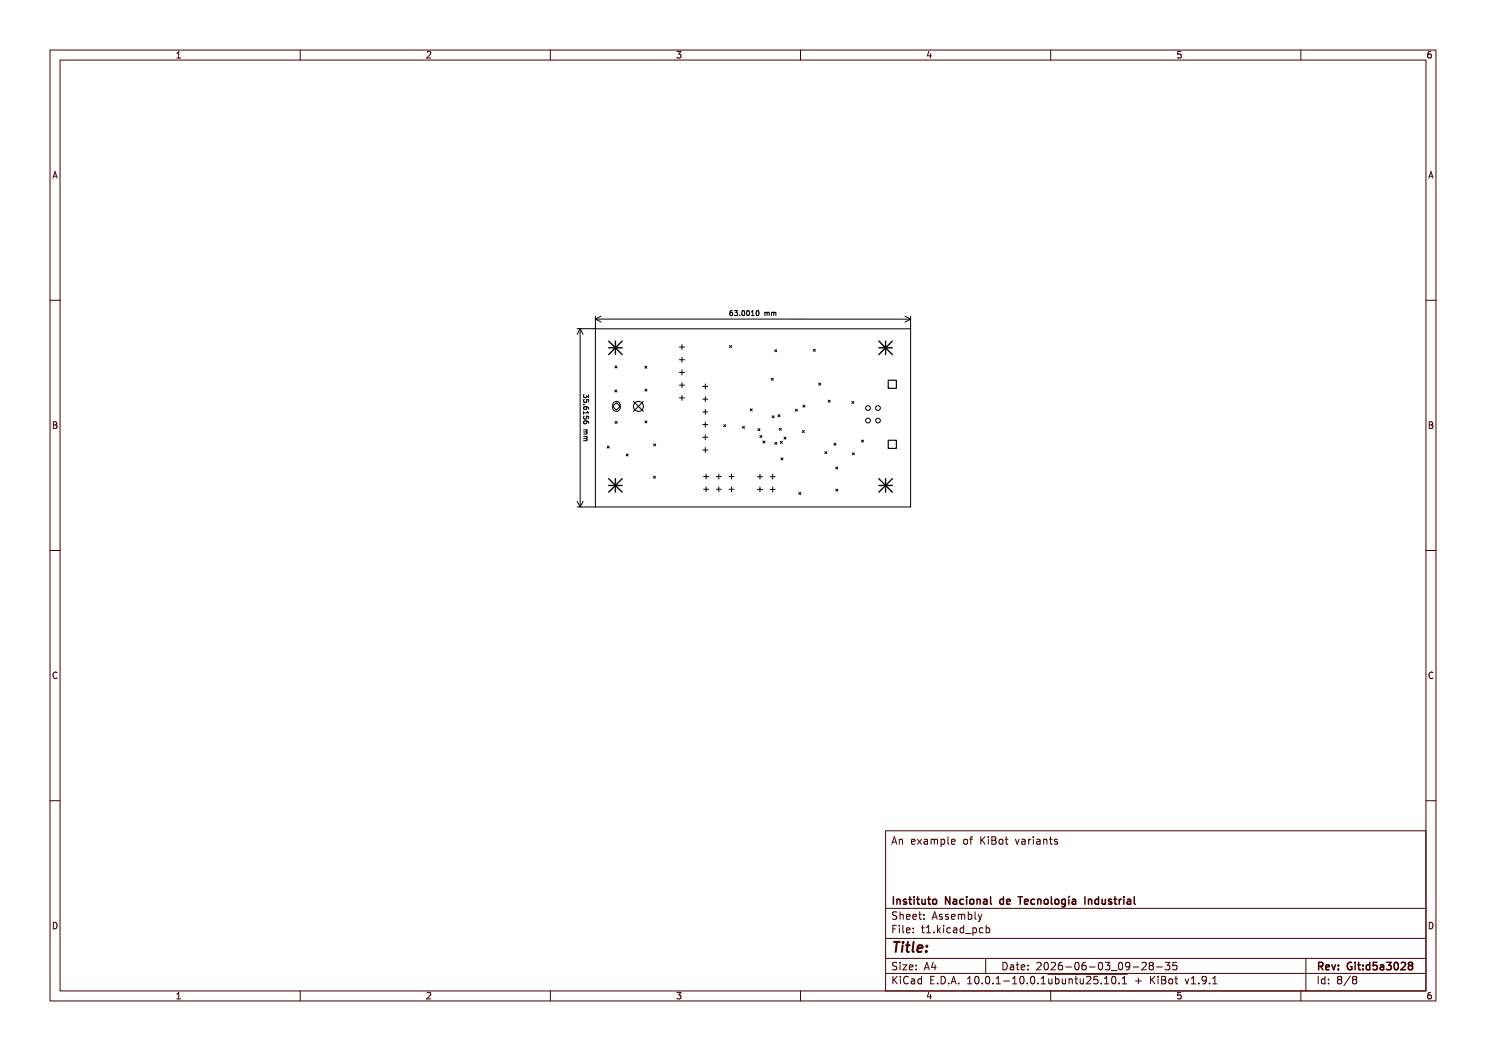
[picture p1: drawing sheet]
<svg xmlns="http://www.w3.org/2000/svg" width="297mm" height="210mm" viewBox="0 0 297 210" stroke-linecap="round" stroke-linejoin="round" font-family="sans-serif">
<g fill="none" stroke="#000" stroke-width=".27">
<path d="M121.7 69.5h2.6M121.7 68.1l2.6 2.8M123 68.1v2.8M124.3 68.1l-2.6 2.8M175.7 69.5h2.6M175.7 68.1l2.6 2.8M177 68.1v2.8M178.3 68.1l-2.6 2.8M121.7 97h2.6M121.7 95.6l2.6 2.8M123 95.6v2.8M124.3 95.6l-2.6 2.8"/>
<path d="M175.7 97h2.6M175.7 95.6l2.6 2.8M177 95.6v2.8M178.3 95.6l-2.6 2.8"/>
</g>
<g fill="none" stroke="#000" stroke-width=".2">
<path d="M115.4 65.7h66.6M115.9 65.7l.1 35.6M115.9 65.7l.6 1.1M115.9 65.7l-.5 1.1M116.7 78.8l-.1 .5 .2 .1h.4l.1-.3 .3 .3v-.6M116.7 79.8v.5h.5v-.5l.4 .1v.4M119 63.2v38.1M119 63.8h63M119 63.8l1.1 .5M120.1 63.2l-1.1 .6M122.9 77.9l.4 .4M122.9 73.1l.4 .4"/>
<path d="M123.3 77.9l-.4 .4M123.3 73.1l-.4 .4M128.9 73.2l.4 .4M128.9 77.8l.4 .4M129.3 73.2l-.4 .4M129.3 77.8l-.4 .4M135.8 79.5h1M135.8 77h1M135.8 74.4h1M135.8 71.9h1M135.8 69.3h1M136.3 68.8v1"/>
<path d="M136.3 71.4v1M136.3 73.9v1M136.3 76.5v1M136.3 79v1M140.5 79.8h1M140.5 77.2h1M141 76.7v1M141 79.3v1M145.8 69l.4 .4M146.2 69l-.4 .4M146.4 62.1l-.5 .2v.6l.2 .2 .3-.1v-.5l-.3-.1-.2 .2M146.8 62.1h.6l-.3 .3 .3 .1v.5h-.6"/>
<path d="M147.8 63v.1M148.4 62.2l.1-.1a.49 .49 0 0 1 .4 .5 .49 .49 0 0 1-.5 .4l-.1-.3zM149.4 62.1h.1a.49 .49 0 0 1 .3 .5 .49 .49 0 0 1-.4 .4l-.2-.3zM150.2 63.1h.5M150.2 62.4l.3-.3v1M151.3 62.1h.1a.49 .49 0 0 1 .3 .5 .49 .49 0 0 1-.4 .4l-.2-.3zM152.9 62.4v.7M152.9 62.5l.3-.1 .1 .1M153.3 62.5l.2-.1h.2v.7M153.3 62.5v.6M154.2 75.6l.4 .4M154.2 62.5l.3-.1 .1 .1"/>
<path d="M154.2 62.4v.7M154.6 75.6l-.4 .4M154.6 62.5l.2-.1h.2l.1 .7M154.6 62.5v.6M154.8 69.9l.4 .4M155.2 69.9l-.4 .4M162.6 69.8l.4 .4M163 69.8l-.4 .4M163.6 76.6l.4 .4M164 76.6l-.4 .4M165.5 80l.4 .4M165.9 80l-.4 .4"/>
<path d="M180.9 63.2l1.1 .6M182 63.2v38.1h-66.6M182 63.8l-1.1 .6M116.6 82.2v.6M116.6 80.8h.1M116.6 85.9h.7M116.6 86.3h.6M116.6 87.2h.7M116.6 87.6h.6M116.7 83.2v.5l.5-.1v-.4h.4v.5M117.1 81.3l.2 .1-.1 .3-.5 .1-.1-.4 .2-.1h.6l.2 .4M117.1 84.1l.2 .2-.1 .3h-.5l-.1-.3 .2-.2 .6 .1 .2 .4"/>
<path d="M117.2 86.3l.1 .1v.3h-.7M117.2 87.6l.1 .2v.2l-.7 .1M117.2 85.9l.1 .3-.1 .1M117.2 87.2l.1 .3-.1 .1M117.4 82.2l.2 .3h-1M121.4 89.1l.4 .4M121.8 89.1l-.4 .4M122.4 81.2l.8-.8 .8 .8-.8 .8zM122.7 80.4a.75 .75 0 0 1 .8-.1 .75 .75 0 0 1 .5 .7 .92 .92 0 0 1-.8 1.2 1.04 1.04 0 0 1-.8-.7 1.04 1.04 0 0 1 .3-1.1zM122.9 84.2l.4 .4M123.3 84.2l-.4 .4M125.1 90.7l.4 .4"/>
<path d="M125.5 90.7l-.4 .4M126.6 80.2l2 2M128.6 80.2l-2 2M128.9 84.1l.4 .4M129.3 84.1l-.4 .4M130.6 95.2l.4 .4M130.6 88.7l.4 .4M131 95.2l-.4 .4M131 88.7l-.4 .4M140.5 89.9h1M140.5 87.4h1M140.5 84.8h1"/>
<path d="M140.5 82.3h1M140.6 97.8h1M140.6 95.2h1M141 81.8v1M141 84.3v1M141 86.9v1M141 89.4v1M141.1 94.7v1M141.1 97.3v1M143.2 97.8h1M143.2 95.2h1M143.7 94.7v1"/>
<path d="M143.7 97.3v1M144.6 84.9l.4 .4M145 84.9l-.4 .4M145.7 97.8h1M145.7 95.2h1M146.2 94.7v1M146.2 97.3v1M148.4 85.2l.4 .4M148.8 85.2l-.4 .4M149.9 81.7l.4 .4M150.3 81.7l-.4 .4M151.4 97.8h1"/>
<path d="M151.4 95.2h1M151.5 85.7l.4 .4M151.9 87l.4 .4M151.9 85.7l-.4 .4M151.9 94.7v1.1M151.9 97.3v1M152.3 87l-.4 .4M152.5 88.1l.4 .4M152.9 88.1l-.4 .4M153.9 97.8h1M153.9 95.2h1M154.3 83.1l.4 .4"/>
<path d="M154.4 94.7v1.1M154.4 97.3v1M154.7 83.1l-.4 .4M154.9 88.4l.4 .4M155.3 88.4l-.4 .4M155.5 82.9l.4 .4M155.8 85.6l.4 .4M155.9 82.9l-.4 .4M156 88.2l.4 .4M156.1 91.5l.4 .4M156.2 85.6l-.4 .4M156.4 88.2l-.4 .4"/>
<path d="M156.5 91.5l-.4 .4M156.7 87.4l.4 .4M157.1 87.4l-.4 .4M159 81.8l.4 .4M159.4 81.8l-.4 .4M159.6 98.4l.4 .4M160 98.4l-.4 .4M160.4 86l.4 .4M160.5 81l.4 .4M160.8 86l-.4 .4M160.9 81l-.4 .4M164.8 90.2l.4 .4"/>
<path d="M165.2 90.2l-.4 .4M166.7 88.6l.4 .4M167 93.3l.4 .4M167.1 97.7l.4 .4M167.1 88.6l-.4 .4M167.4 93.3l-.4 .4M167.5 97.7l-.4 .4M170.3 80.2l.4 .4M170.4 90.5l.4 .4M170.7 80.2l-.4 .4M170.8 90.5l-.4 .4M172.2 87.9l.4 .4"/>
<path d="M172.6 87.9l-.4 .4M115.4 100.2l.6 1.1M116.5 100.2l-.5 1.1"/>
<circle cx="127.6" cy="81.2" r="1"/>
<circle cx="173.5" cy="84" r=".47"/>
<circle cx="173.5" cy="81.5" r=".47"/>
<circle cx="175.5" cy="84" r=".48"/>
<circle cx="175.5" cy="81.5" r=".48"/>
</g>
<path d="M177.5 76h1.7v1.6h-1.7zM177.5 88h1.7v1.6h-1.7z" fill="none" stroke="#000" stroke-width=".23"/>
<g fill="none" stroke="#480000" stroke-width=".2">
<path d="M10 10h277v190h-277zM12 12h273v186h-273zM35.3 11.6h.8M35.3 10.7l.4-.4v1.3M60 10v2M85.3 10.4l.5-.1 .3 .4-.8 .9h.8M110 10v2M135.3 10.3h.8l-.4 .5 .3 .1v.6l-.2 .1-.5-.1M160 10v2M185.7 10.2l-.4 1h.9M186 10.7v.9M210 10v2"/>
<path d="M236 10.3h-.6l-.1 .6 .2-.1 .5 .1 .1 .1-.1 .5-.2 .1-.5-.1M260 10v2M286 10.3l-.4 .1-.2 .2-.1 .7 .3 .3 .4-.1 .1-.5-.1-.1-.4-.1-.3 .2M10.6 35.6l.4-1.3 .4 1.3M10.7 35.2h.6M285.6 35.6l.4-1.3 .4 1.3M285.7 35.2h.6M10 60h2M285 60h2M10.7 84.3h.4l.2 .2-.2 .4 .2 .1 .1 .3-.2 .3h-.5zM10.7 84.9h.4M285.7 84.3h.4l.2 .2-.2 .4 .2 .1 .1 .3-.2 .3h-.5z"/>
<path d="M285.7 84.9h.4M10 110h2M285 110h2M11.4 134.4a.62 .62 0 0 0-.9 .5 .62 .62 0 0 0 .7 .7l.2-.1M286.4 134.4a.62 .62 0 0 0-.9 .5 .62 .62 0 0 0 .7 .7l.2-.1M10 160h2M285 160h2M177 166h108v32h-108zM178.2 168.7l.5-1.5 .5 1.5M178.4 168.3h.7M179.7 167.7v1M179.7 167.8l.3-.1 .3 .1 .1 .9"/>
<path d="M182.2 168.2l.7-.1-.1-.3-.4-.1-.2 .2v.7h.6M183.4 167.7l.8 1M184.2 167.7l-.8 1M184.7 167.8h.6l.1 .9M185.4 168.1h-.5l-.2 .2 .2 .4 .5-.1M186.1 167.8l.4-.1 .2 .2M186.1 167.7v1M186.7 167.9l.3-.2 .3 .1 .1 .9M186.7 167.9v.8M188.1 167.7v1.5M188.1 167.8l.4-.1 .3 .3-.1 .6h-.6M189.5 167.2v1.3l.2 .2"/>
<path d="M190.2 168.2l.7-.1-.1-.3-.4-.1-.2 .2v.7h.6M192.7 167.8l.4-.1 .3 .3v.4l-.3 .3-.4-.1-.1-.2zM193.8 167.7h.6M194.4 167.2l-.4 .2v1.3M196 167.2v1.5M196.2 167.8l.7 .9M196.9 167.2l-.9 .9M197.5 167.2v.1M197.5 167.7v1M198.2 167.2l.8 .1v.3l-.3 .3a.4 .4 0 0 1 .4 .4 .4 .4 0 0 1-.3 .4h-.6zM198.2 167.9h.5M199.7 167.8l.3-.1 .4 .1 .1 .6-.2 .2-.3 .1-.3-.1z"/>
<path d="M200.9 167.7h.6M201.1 167.2v1.3l.4 .2M203 167.7l.3 1 .4-1M204.2 167.8h.6l.1 .9M204.9 168.1h-.5l-.2 .2 .2 .4 .5-.1M205.6 167.7v1M206 167.7l-.4 .3M206.5 167.2v.1M206.5 167.7v1M207.2 167.8h.6l.1 .9M207.9 168.1h-.5l-.2 .2 .2 .4 .5-.1M208.6 167.8l.2-.1 .4 .1v.9"/>
<path d="M208.6 167.7v1M209.7 167.7h.6M210 167.2v1.3l.3 .2M211.3 167.8l-.3-.1-.3 .2 .1 .2 .5 .2v.3h-.6M10.7 184.3a.66 .66 0 0 1 .7 .6 .66 .66 0 0 1-.7 .7zM35.3 198.7l.4-.4v1.3M35.3 199.6h.8M60 198v2M85.3 198.4l.5-.1 .3 .4-.8 .9h.8M110 198v2M135.3 198.3h.8l-.4 .5 .3 .1v.6l-.2 .1-.5-.1M160 198v2"/>
<path d="M177 194.5h108M177 191.5h108M177 187.5h108M177 181.5h108M178.5 195.1v1.5M178.5 185.6h.5M178.7 195.7l.6 .9M179.2 184.9h-.7v1.5M179.2 192.4l-.5-.1-.2 .1v.5l.6 .3 .1 .3-.2 .3-.6-.1M179.2 182.3l-.5-.1-.2 .1v.5l.6 .3 .1 .3-.2 .3-.6-.1M179.3 195.1l-.8 .9M179.7 184.9v.1"/>
<path d="M179.7 185.4v1M179.9 182.2v1.5M179.9 192.3v.1M179.9 192.8v1M179.9 182.8l.2-.1 .4 .1v.9M180 195.1v.1M180 195.6v1M180.5 192.8h.7l-.7 1h.7M180.5 184.9v1.3l.2 .2M181.2 185.9l.7-.2-.1-.2-.4-.1-.2 .2v.7h.6M181.2 183.2l.7-.1-.1-.3-.4-.1-.2 .2v.7h.6M181.5 195.2a.71 .71 0 0 0-1 .5 .71 .71 0 0 0 .7 .9l.3-.1"/>
<path d="M181.7 193.3l.8-.1-.1-.3-.4-.1-.3 .2 .1 .7h.6M182.2 195.7h.5l.1 .9M182.5 183.2l.7-.1-.1-.3-.4-.1-.2 .2v.7h.6M182.5 186.3v.1M182.5 185.5v.1M182.8 196h-.5l-.2 .2 .2 .4 .5-.1M183.1 193.7v.1M183.1 192.9v.1M183.6 182.7h.6M183.8 182.2v1.3l.4 .2M184.2 195.7l-.5-.1-.2 .3 .1 .6h.6M184.2 195.1v1.5"/>
<path d="M184.2 185.4h.5M184.4 184.9v1.3l.3 .2M184.7 183.6v.1M184.7 182.8v.1M184.7 193.8l.5-1.5 .5 1.5M184.9 193.4h.7M185.2 186.4h.8M185.2 185.3l.4-.4v1.5M185.7 198.2l-.4 1h.9M186 198.7v.9M186 195.8h.5M186.3 183.7l.5-1.5 .5 1.5"/>
<path d="M186.5 183.3h.7M186.5 192.2l-.3 1.1h.9M186.7 186.3v.1M186.7 195.1h-.7v1.5h.7M186.9 192.8v1M187.4 196.5v.1M187.4 184.9v1.5M187.5 185.8l.5 .6M188 185.4l-.6 .6M188.1 195.1a.76 .76 0 0 1 .9 .7 .76 .76 0 0 1-.9 .8zM188.3 182.8l-.3-.1-.3 .2 .1 .2 .5 .2v.3h-.6M188.6 184.9v.1"/>
<path d="M188.6 185.4v1M189.5 182.8l-.3-.1-.2 .2v.2l.5 .2v.3h-.5M189.6 196.5v.1M190 185.5l-.5-.1-.3 .3 .2 .6h.6M190.1 196.6l.5-1.5 .5 1.5M190.2 183.2l.7-.1-.1-.3-.4-.1-.2 .2v.7h.6M190.2 196.2h.8M190.6 185.5h.6v.9M191.2 185.7l-.5 .1-.2 .2 .2 .4 .5-.1M191.5 182.8l.5-.1 .2 .2M191.5 182.7v1M191.6 196.5v.1"/>
<path d="M192.2 182.9l.2-.2 .3 .1 .1 .9M192.2 182.9v.8M192.6 185.5l-.4-.1-.3 .3 .1 .6h.6M192.6 184.9v1.5M193 186.5h1.1M193.4 196.6h.8M193.4 195.5l.4-.4v1.5M193.5 182.8l.5-.1 .2 .3-.1 .6h-.6M193.5 182.2v1.5M194.5 185.5l.4-.1 .3 .3-.2 .6h-.5M194.5 185.4v1.5M194.9 182.2v1.3l.2 .2"/>
<path d="M195 195.2l.2-.1a.8 .8 0 0 1 .5 .7 .8 .8 0 0 1-.5 .8l-.2-.1-.2-.5zM195.5 182.7l.4 1M195.9 183.7l-.4 .5M196.2 182.7l-.3 1M196.3 196.5v.1M196.5 185.5l-.5-.1-.3 .3 .2 .6h.6M197 191.5v3M197.1 185.5l.4-.1 .3 .3-.1 .6h-.6M197.1 195.2l.2-.1a.8 .8 0 0 1 .5 .7 .8 .8 0 0 1-.5 .8l-.2-.1-.1-.5zM197.1 184.9v1.5M198.5 196.5v.1M199.1 195.5l.4-.4v1.5"/>
<path d="M199.1 196.6h.9M200.5 192.3a.76 .76 0 0 1 .8 .7 .76 .76 0 0 1-.8 .8zM200.6 196h1.1M202 192.9h.5l.1 .9M202.4 196.6h.8M202.4 195.5l.4-.4v1.5M202.6 193.2h-.5l-.2 .2 .2 .4 .5-.1M203.1 192.8h.6M203.3 192.3v1.3l.4 .2M204 195.2l.2-.1a.8 .8 0 0 1 .5 .7 .8 .8 0 0 1-.5 .8l-.2-.1-.2-.5zM204.1 193.3l.7-.1-.1-.3-.4-.1-.2 .2 .1 .7h.5M205.3 196.5v.1"/>
<path d="M205.5 193.7v.1M205.5 192.9v.1M206.1 195.2l.2-.1a.8 .8 0 0 1 .5 .7 .8 .8 0 0 1-.5 .8l-.2-.1-.1-.5zM207.2 192.4l.6-.1 .3 .4-.9 1.1h.9M207.5 196.5v.1M208.1 196.6h.9M208.1 195.5l.4-.4v1.5M208.9 192.4l.1-.1a.8 .8 0 0 1 .5 .7 .8 .8 0 0 1-.5 .8 1 1 0 0 1-.1-1.4zM209.4 194.7h15.9M209.6 195.6l.1 .9 .3 .1 .2-.1M210 198v2M210.1 192.4l.6-.1 .3 .4-1 1.1h1"/>
<path d="M210.2 195.6v1M211 195.1v1.5M211 195.7l.4-.1 .3 .3-.2 .6h-.5M212.2 192.3l-.4 .1a1.01 1.01 0 0 0 0 1.4l.5-.1 .1-.5-.3-.3h-.3l-.3 .3M212.3 195.6l.1 .9 .3 .1 .3-.1M213 195.6v1M213 193.2h1.2M213.7 195.7l.2-.1 .3 .1 .1 .9M213.7 195.6v1M214.8 195.6h.6M215 192.4l.2-.1a.8 .8 0 0 1 .5 .7 .8 .8 0 0 1-.5 .8l-.2-.1-.2-.5zM215 195.1v1.3l.4 .2"/>
<path d="M215.9 195.6l.1 .9 .3 .1 .2-.1M216.5 195.6v1M217 192.3l-.5 .1a1.01 1.01 0 0 0 0 1.4l.5-.1 .1-.5-.3-.3h-.3l-.3 .3M217.2 195.2l.5-.1 .3 .4-.9 1.1h.9M217.7 193.2h1.2M219.4 195.1h-.7l-.1 .7 .2-.1h.5l.2 .3-.1 .5-.2 .1-.6-.1M219.7 192.4l.2-.1a.8 .8 0 0 1 .5 .7 .8 .8 0 0 1-.5 .8l-.2-.1-.2-.5zM220.1 196.5v.1M220.7 196.6h.9M220.7 195.5l.5-.4v1.5M220.9 192.3h.9l-.5 .6 .4 .1v.7l-.2 .1-.6-.1M222.1 193.9h1.1"/>
<path d="M222.3 195.2l.2-.1a.8 .8 0 0 1 .6 .7 .8 .8 0 0 1-.6 .8l-.2-.1-.1-.5zM223.7 192.4l.2-.1a.8 .8 0 0 1 .5 .7 .8 .8 0 0 1-.5 .8l-.2-.1-.2-.5zM223.7 196.5v.1M224.3 196.6h.9M224.3 195.5l.4-.4v1.5M225.8 192.9l-.3 .3h-.3l-.2-.3 .1-.5 .4-.1 .2 .1a.99 .99 0 0 1-.3 1.4h-.3M226.5 193.2h1.1M227 196h1.1M227.5 195.4v1.2M228.2 192.4l.6-.1 .3 .4-.9 1.1h.9M230 192.9l-.3-.2 .3-.4h.2l.3 .3-.3 .3M230 192.9l-.3 .3v.3l.3 .3h.2l.3-.3v-.3l-.3-.3"/>
<path d="M230 192.9h.2M230 195.1v1.5M230.2 195.7l.6 .9M230.8 195.1l-.8 .9M231.2 193.2h1.1M231.5 195.1v.1M231.5 195.6v1M232.2 195.1l.7 .1 .1 .3-.3 .3a.4 .4 0 0 1 .3 .4 .4 .4 0 0 1-.3 .4h-.5zM232.2 195.8h.5M232.9 192.3h.9l-.5 .6 .4 .1v.7l-.2 .1-.6-.1M233.7 195.7l.4-.1 .3 .3v.4l-.3 .3-.4-.1-.1-.2zM234.8 195.6h.6"/>
<path d="M235 195.1v1.3l.4 .2M235.2 192.3h-.7l-.1 .7 .2-.1h.5l.1 .3v.5l-.2 .1-.6-.1M236 198.3h-.6l-.1 .6 .2-.1 .5 .1 .1 .1-.1 .5-.2 .1-.5-.1M236.9 195.6l.3 1 .4-1M238.1 196.6h.9M238.1 195.5l.4-.4v1.5M239.6 196.5v.1M241.1 195.7l-.3 .3h-.3l-.3-.3 .2-.5 .4-.1 .2 .1a.99 .99 0 0 1-.3 1.4h-.3M241.7 196.5v.1M242.4 196.6h.8M242.4 195.5l.4-.4v1.5M260 198v2"/>
<path d="M261 191.5v6.5M263.5 195.1v1.5M264.8 195.7l-.4-.1-.3 .3 .1 .6h.6M264.8 195.1v1.5M265.5 196.5v.1M265.5 195.7v.1M267.6 195.7l-.3 .3 .1 .5 .2 .1 .4-.1 .2-.2-.1-.4-.2-.2M267.6 195.7l-.3-.3 .3-.3 .4 .1 .2 .2-.3 .3M267.6 195.7h.3M269.9 195l-1.3 2M270.6 195.7l-.3 .3 .1 .5 .2 .1 .4-.1 .2-.2-.1-.4-.2-.2M270.6 195.7l-.3-.3 .3-.3 .4 .1 .2 .2-.3 .3"/>
<path d="M270.6 195.7h.3M285.7 184.3a.66 .66 0 0 1 .7 .6 .66 .66 0 0 1-.7 .7zM286 198.3l-.4 .1-.2 .2-.1 .8 .3 .2 .4-.1 .1-.5-.1-.1-.4-.1-.3 .2"/>
</g>
<g fill="none" stroke="#480000" stroke-width=".3">
<path d="M178.6 179.2v1.5M179.3 179.7v1M179.3 179.8l.2-.1 .3 .1 .1 .9M181.1 179.8l-.3-.1-.2 .2v.2l.5 .2v.3h-.5M181.6 179.7h.6M181.8 179.2v1.3l.4 .2M182.7 179.2v.1M182.7 179.7v1M183.2 179.7h.6M183.4 179.2v1.3l.4 .2M184.3 179.7v.9l.4 .1 .2-.2M184.9 179.7v1"/>
<path d="M185.4 179.7h.6M185.6 179.2v1.3l.4 .2M186.6 179.8l.3-.1 .3 .3v.4l-.3 .3-.3-.1-.2-.2zM189.8 179.2v1.5l-.8-1.5v1.5M190.6 179.8h.5l.1 .9M192.6 179.8l-.5-.1-.3 .3 .2 .6h.6M193.2 179.2v.1M193.2 179.7v1M193.9 179.8l.2-.1 .5 .1v.6l-.1 .2-.4 .1-.2-.2zM195.3 179.8l.2-.1 .3 .1 .1 .9M195.3 179.7v1M196.6 179.8h.6l.1 .9"/>
<path d="M198 179.2v1.3l.2 .2M200.6 179.8l-.5-.1-.3 .3 .2 .6h.6M200.6 179.2v1.5M203.5 179.2h.8M203.9 179.2v1.5M206.8 179.8l-.5-.1-.2 .3 .1 .6h.6M207.4 179.8l.2-.1 .4 .1 .1 .9M207.4 179.7v1M208.8 179.8l.4-.1 .3 .3v.4l-.3 .3-.4-.1-.1-.2zM210.1 179.2v1.3l.2 .2M210.9 179.8l.2-.1 .5 .1v.6l-.1 .2-.4 .1-.2-.2zM212.9 179.8l-.4-.1-.3 .3 .1 .6h.6"/>
<path d="M212.9 179.7v1.2l-.3 .3-.3-.1M213.6 179.7v1M213.8 179.1l-.2 .2M214.3 179.8h.6l.1 .9M216.8 179.2v1.5M217.6 179.8l.2-.1 .3 .1 .1 .9M217.6 179.7v1M219.6 179.8l-.5-.1-.3 .3 .2 .6h.6M219.6 179.2v1.5M220.3 179.7v.9l.4 .1 .2-.2M220.9 179.7v1M222.1 179.8l-.3-.1-.2 .2v.2l.5 .2v.3h-.5"/>
<path d="M222.6 179.7h.6M222.8 179.2v1.3l.4 .2M223.7 179.7v1M224.1 179.7l-.4 .3M224.6 179.2v.1M224.6 179.7v1M225.3 179.8h.6l.1 .9M226.7 179.2v1.3l.2 .2M191.2 180l-.5 .1-.2 .2 .2 .4 .5-.1M197.3 180l-.5 .1-.2 .2 .2 .4 .5-.1M201.2 180.2l.7-.2-.1-.2-.4-.1-.2 .2 .1 .7h.5M204.8 180.2l.7-.2-.1-.2-.4-.1-.2 .2v.7h.6"/>
<path d="M215 180l-.5 .1-.2 .2 .2 .4 .5-.1M226 180l-.5 .1-.2 .2 .2 .4 .5-.1M263.6 193.1l.7-.1 .1-.2-.1-.4-.2-.1h-.5v1.5M263.9 193.1l.5 .7M265 193.3l.7-.2-.1-.2-.4-.1-.2 .2 .1 .7h.5M266.2 192.8l.4 1 .3-1M267.5 193.6v.2M267.5 192.9v.1M270.1 192.4a.7 .7 0 0 0-.8 .6 .7 .7 0 0 0 .8 .7l.1-.6h-.3M270.8 192.3v.1M270.8 192.8v1M271.3 192.8h.6"/>
<path d="M271.6 192.3v1.3l.3 .2M272.4 193.6v.2M272.4 192.9v.1M273.8 192.9l-.5-.1-.2 .3 .1 .6h.6M273.8 192.3v1.5M275.2 192.3h-.7l-.1 .7 .2-.1h.5l.2 .2-.1 .5-.2 .2-.6-.2M275.9 192.9h.6l.1 .9M276.6 193.1l-.5 .1-.3 .2 .3 .4 .5-.1M277.1 192.3h1l-.5 .6 .4 .1v.6l-.2 .2-.7-.2M278.8 192.4l.2-.1a.8 .8 0 0 1 .5 .7 .8 .8 0 0 1-.5 .8l-.2-.2-.2-.4zM280.1 192.4l.5-.1 .3 .4-.9 1.1h.9M281.8 192.9l-.3-.3 .3-.3h.3l.2 .3-.2 .3"/>
<path d="M281.8 192.9l-.3 .3 .1 .4 .2 .2 .4-.1 .1-.2v-.3l-.2-.3M281.8 192.9h.3"/>
</g>
<path d="M178.7 188.2h1.1M179.3 188.2l-.3 2M180.4 188.9l-.1 1.3M180.5 188.2v.2M181.1 188.9h.7M181.5 188.2l-.3 1.7 .1 .2 .4 .1M182.6 188.2l-.2 1.7 .2 .3M183.4 189.5l1-.1-.1-.4h-.7l-.3 .9 .3 .3 .6-.1M185.1 190v.2M185.3 189l-.1 .2" fill="none" stroke="#480000" stroke-width=".4"/>
<text font-size="2.7" fill="#fff" x="178" y="190.3">Title:</text>
<g font-size="2" fill="#fff">
<text x="178" y="168.8">An example of KiBot variants</text>
<text x="178" y="180.8">Instituto Nacional de Tecnología Industrial</text>
<text x="178" y="183.8">Sheet: Assembly</text>
<text x="178" y="186.5">File: t1.kicad_pcb</text>
<text x="178" y="193.9">Size: A4</text>
<text x="178" y="196.7">KiCad E.D.A. 10.0.1-10.0.1~{ubuntu25.10.1} + KiBot v1.9.1</text>
<text x="200" y="193.9">Date: 2026-06-03_09-28-35</text>
<text x="263" y="196.7">Id: 8/8</text>
<text x="263" y="193.9">Rev: Git:d5a3028</text>
</g>
<g font-size="1.7" fill="#fff">
<text x="35" y="11.6">1</text>
<text x="85" y="11.6">2</text>
<text x="135" y="11.6">3</text>
<text x="185" y="11.6">4</text>
<text x="235" y="11.6">5</text>
<text x="285" y="11.6">6</text>
<text x="10.5" y="35.6">A</text>
<text x="285.5" y="35.6">A</text>
<text x="10.5" y="85.6">B</text>
<text x="285.5" y="85.6">B</text>
<text x="10.5" y="135.6">C</text>
<text x="285.5" y="135.6">C</text>
<text x="10.5" y="185.6">D</text>
<text x="285.5" y="185.6">D</text>
<text x="35" y="199.7">1</text>
<text x="85" y="199.7">2</text>
<text x="135" y="199.7">3</text>
<text x="185" y="199.7">4</text>
<text x="235" y="199.7">5</text>
<text x="285" y="199.7">6</text>
</g>
<g font-size="1.3" fill="#fff">
<text x="146.5" y="63.1">63.0010 mm</text>
<text x="116.6" y="79.5" transform="rotate(90 116.6 79.5)">35.6156 mm</text>
</g>
</svg>
